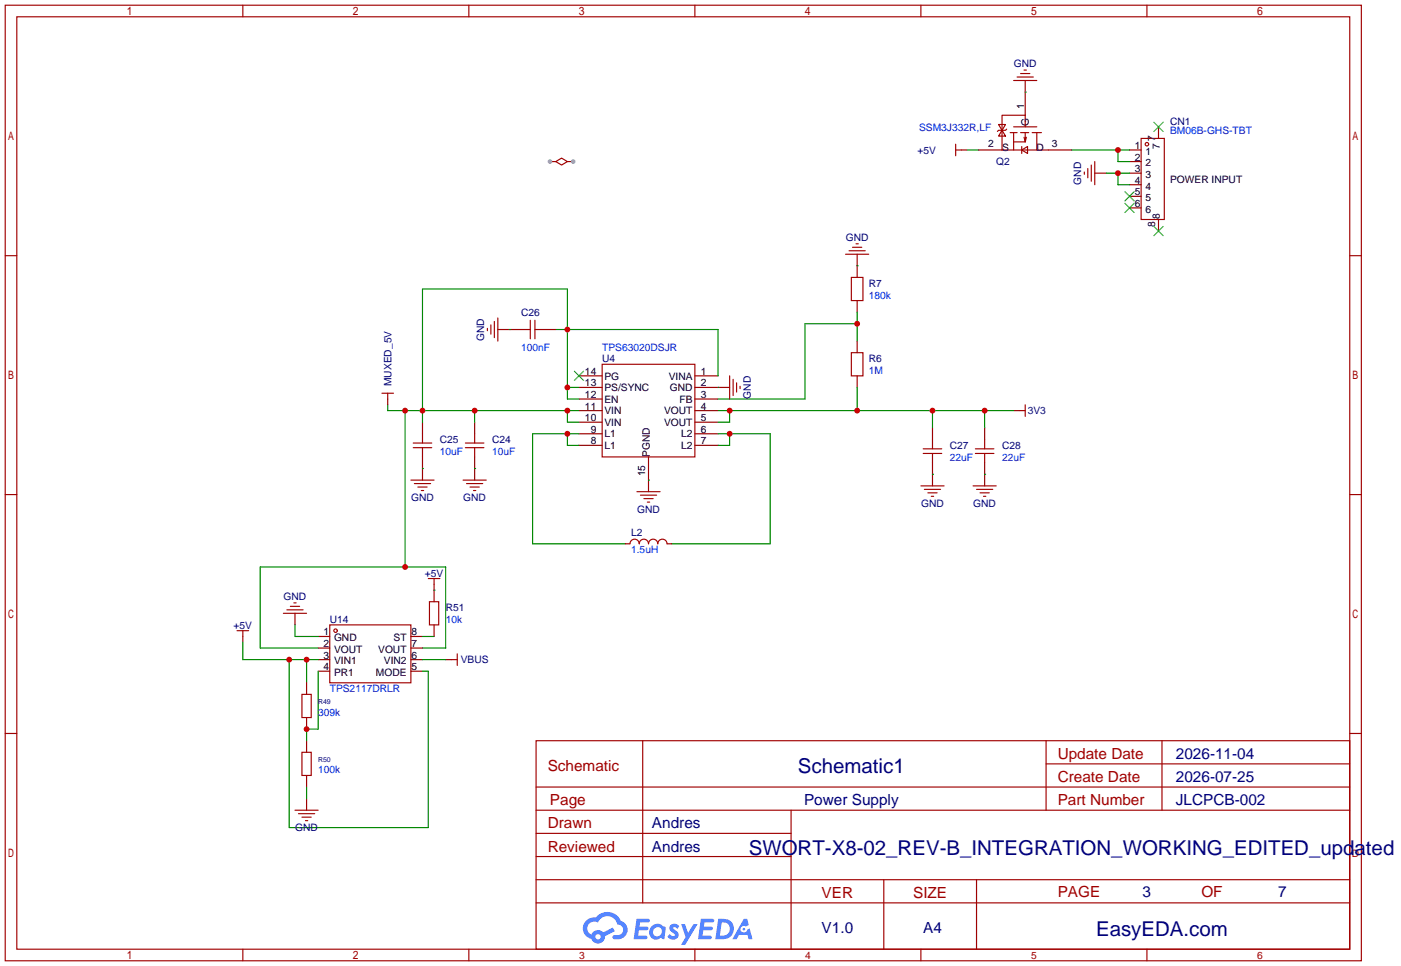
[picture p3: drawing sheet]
<svg xmlns="http://www.w3.org/2000/svg" width="307mm" height="212mm" viewBox="0 0 307 212" stroke-linecap="round" stroke-linejoin="round" font-family="sans-serif">
<g fill="none" stroke="#a10000" stroke-width=".25">
<path d="M1.1 1.1h297.2v209.6h-297.2zM3.7 3.7h292.1v204.5h-292.1zM53.2 1.1v2.6M102.7 1.1v2.6M152.3 1.1v2.6M201.8 1.1v2.6M251.3 1.1v2.6M1.1 56.1h2.6M295.8 56.1h2.5M1.1 108.5h2.6M295.8 108.5h2.5M1.1 160.8h2.6"/>
<path d="M117.5 162.4h178.3v45.8h-178.3zM117.5 177.7h178.3M117.5 172.6h178.3M140.8 162.4v35.6M173.4 177.7v30.5M229.2 162.4v15.3M229.2 167.5h66.6M254.6 162.4v15.3M295.8 160.8h2.5M117.5 182.8h55.9M117.5 198h178.3M117.5 192.9h178.3"/>
<path d="M117.5 187.8h55.9M193.7 192.9v15.3M214 192.9v15.3M53.2 208.2v2.5M102.7 208.2v2.5M152.3 208.2v2.5M201.8 208.2v2.5M251.3 208.2v2.5"/>
</g>
<g fill="#5487ff">
<path d="M147 202.8a1.3 1.3 0 0 1 1.8 .3l-.4 .6a.54 .54 0 0 0-.9-.2l.1 .2a1.28 1.28 0 0 1 .8 2 1.53 1.53 0 0 1-2.2-.3l.6-.6 .7 .5a.31 .31 0 0 0 .4-.3 .31 .31 0 0 0-.3-.3 1.12 1.12 0 0 1-.6-1.9z"/>
<path d="M149.3 202.7h.8l.7 1.9 1.2-1.9h.9l-2.7 4.5h-.9l.9-1.7z"/>
<path d="M139.5 201.5h2.2a.46 .46 0 0 1 .6 .1 .46 .46 0 0 1 .1 .5l-.4 .2h-1.7l-.2 .9h1.7a.4 .4 0 0 1 .3 .4 .4 .4 0 0 1-.4 .4h-1.7l-.2 1.2h1.4a.46 .46 0 0 1 .5 .1 .46 .46 0 0 1 .1 .5l-.3 .2h-2.6z"/>
<path d="M153.6 201.5h2.3a.47 .47 0 0 1 .5 .1 .47 .47 0 0 1 .1 .5l-.4 .2h-1.7l-.2 .9h1.7a.4 .4 0 0 1 .3 .4 .4 .4 0 0 1-.4 .4h-1.7l-.1 1.2h1.3a.46 .46 0 0 1 .5 .1 .46 .46 0 0 1 .1 .5l-.3 .2h-2.6z"/>
<path d="M163 201.5h.7l.4 1.3-.7 .4a.75 .75 0 0 0-1.1 .3 .75 .75 0 0 0 .5 1 .75 .75 0 0 0 1-.6l.5-.3 .6 2.4h-.9l-.2-1h-1.8l-.6 1h-.9z"/>
<path d="M157.4 201.5l-.6 4.5h1.4a2.27 2.27 0 0 0 2.6-2.3 2.27 2.27 0 0 0-2.7-2.2zM158.2 202.3a1.5 1.5 0 0 1 1.8 1.5 1.5 1.5 0 0 1-2 1.4h-.3z"/>
<path d="M142.8 203.1a1.6 1.6 0 0 0-.3 2.3 1.6 1.6 0 0 0 2.3 .2l.8 .4 .3-2.5-.2-.3h-.4a1.58 1.58 0 0 0-2.5-.1zM143.4 203.6a.98 .98 0 0 1 1.6 .5 .98 .98 0 0 1-1 1.2 .94 .94 0 0 1-.9-.6 .94 .94 0 0 1 .3-1.1z"/>
<path d="M128.4 201.9a2.37 2.37 0 0 0 1.2 4 1.54 1.54 0 0 0 1.8 1 1.54 1.54 0 0 0 1.2-1.6l2.1-1.1-.4-.8-2.1 1.1a1.57 1.57 0 0 0-2.6 .4 1.5 1.5 0 0 1-.7-2.1 1.5 1.5 0 0 1 2.1-.5 2.23 2.23 0 0 1 2.3-1.4 2.23 2.23 0 0 1 2 1.8 1.16 1.16 0 0 1 1.3 1.1 1.16 1.16 0 0 1-1.1 1.3h-.7a.47 .47 0 0 0-.6 .3 .47 .47 0 0 0 .4 .6 2.17 2.17 0 0 0 2.6-1 2.17 2.17 0 0 0-.4-2.7l-.8-.4a3.2 3.2 0 0 0-5.4-.7l-1.2 .1zM130.5 205.4a.58 .58 0 0 1 1.1 0 .58 .58 0 0 1-1.1 0z"/>
<circle cx="163" cy="203.8" r=".28"/>
</g>
<g fill="none" stroke="#a10000" stroke-width=".25">
<path d="M250.1 30.4h5v17.7h-5zM132 79.9h20.3v20.3h-20.3zM90 105.3h5.1M90.8 106h3.6M91.6 106.8h2M92.3 107.6h.5M101.5 105.3h5.1M102.2 106h3.6M103 106.8h2M103.8 107.6h.5M139.6 107.8h5.1M140.3 108.6h3.6"/>
<path d="M141.1 109.3h2M141.9 110.1h.5"/>
<circle cx="251.3" cy="31.6" r=".38"/>
</g>
<g fill="none" stroke="#870000" stroke-width=".25">
<path d="M247.5 32.9h2.6M247.5 35.4h2.6M247.5 38h2.6M253.9 27.8v2.6M247.5 40.5h2.6M247.5 43.1h2.6M247.5 45.6h2.6M253.9 48.1v2.6M126.9 82.4h5.1M126.9 85h5.1M126.9 87.5h5.1M126.9 90h5.1"/>
<path d="M126.9 92.6h5.1M126.9 95.1h5.1M126.9 97.7h5.1M152.3 82.4h5.1M152.3 85h5.1M152.3 87.5h5.1M152.3 90h5.1M152.3 92.6h5.1M152.3 95.1h5.1M152.3 97.7h5.1M92.6 102.7v2.6M104 102.7v2.6"/>
<path d="M142.1 100.2v7.6"/>
</g>
<path d="M252.9 26.8l2 2M254.9 26.8l-2 2M246.5 42l2 2.1M246.5 44.6l2 2M248.5 42l-2 2.1M248.5 44.6l-2 2M252.9 49.7l2 2M254.9 49.7l-2 2M125.9 81.4l2 2M127.9 81.4l-2 2" fill="none" stroke="#3c3" stroke-width=".25"/>
<path d="M124.3 95.1v2.6h2.6M126.9 95.1h-10.2v24.2h20.3M142.1 105.3h.1" fill="none" stroke="#008700" stroke-width=".25"/>
<circle cx="124.3" cy="95.1" r=".63" fill="#c00"/>
<path d="M157.4 95.1h11.4v24.2h-21.6M159.9 95.1v2.6h-2.5" fill="none" stroke="#008700" stroke-width=".25"/>
<circle cx="159.9" cy="95.1" r=".63" fill="#c00"/>
<path d="M92.6 92.6v2.5M104 92.6v2.5M222.1 90h1.3M92.6 100.2v2.5M104 100.2v2.5M137 119.3h1M146.2 119.3h1" fill="none" stroke="#870000" stroke-width=".25"/>
<path d="M90.6 98.2h4M90.6 97.2h4M92.6 95.1v2.1M92.6 98.2v2M102 98.2h4M102 97.2h4M104 95.1v2.1M104 98.2v2M223.4 90h1.3M224.7 88.8v2.5M138 119.2a1.02 1.02 0 0 1 1.1-1 1.02 1.02 0 0 1 1 1.1 1.02 1.02 0 0 1 1-1.1 1.02 1.02 0 0 1 1 1.1 1.02 1.02 0 0 1 1-1.1 1.02 1.02 0 0 1 1 1.1 1.02 1.02 0 0 1 1.1-1.1 1.02 1.02 0 0 1 1 1.1" fill="none" stroke="#a10000" stroke-width=".25"/>
<path d="M121.8 72.3h35.6v10.1M85 88.8v1.2h41.9M88.8 90v34.3M104 90v2.6M124.3 90v2.6h2.6M124.3 85h2.6M126.9 87.5h-2.6v-24.1h-31.7v29.2M69.7 142.1h-12.7v-17.8h40.7v17.8h-5.1" fill="none" stroke="#008700" stroke-width=".25"/>
<g fill="#c00">
<circle cx="92.6" cy="90" r=".63"/>
<circle cx="104" cy="90" r=".63"/>
<circle cx="124.3" cy="90" r=".63"/>
<circle cx="124.3" cy="72.3" r=".63"/>
<circle cx="124.3" cy="85" r=".63"/>
<circle cx="88.8" cy="90" r=".63"/>
<circle cx="88.8" cy="124.3" r=".63"/>
</g>
<path d="M212 32.9h2.5M234.8 32.9h12.7M245 32.9v2.5h2.5M92.6 102.7h.1M104 102.7h.1" fill="none" stroke="#008700" stroke-width=".25"/>
<path d="M210.7 32.9h1.3M95.1 129.4v2.6M95.1 137v2.6" fill="none" stroke="#870000" stroke-width=".25"/>
<path d="M209.4 31.6v2.6M209.4 32.9h1.3M94.1 132h2v5h-2z" fill="none" stroke="#a10000" stroke-width=".25"/>
<circle cx="245" cy="32.9" r=".63" fill="#c00"/>
<path d="M224.7 17.7v2.5M239.9 38h2.5" fill="none" stroke="#870000" stroke-width=".25"/>
<path d="M222.1 17.7h5.1M222.9 16.9h3.5M223.6 16.1h2.1M224.4 15.4h.5M237.6 37.7v.5M238.4 37v2M239.1 36.2v3.6M239.9 35.4v5.1" fill="none" stroke="#a10000" stroke-width=".25"/>
<path d="M242.4 38h5.1M245 38v2.5h2.5" fill="none" stroke="#008700" stroke-width=".25"/>
<circle cx="245" cy="38" r=".63" fill="#c00"/>
<path d="M187.8 58.3v2.5M109.1 72.3h5.1M119.3 72.3h2.5M187.8 65.9v2.6M187.8 74.8v2.5M187.8 82.4v2.6M97.7 144.7h1.2" fill="none" stroke="#870000" stroke-width=".25"/>
<path d="M106.8 72v.5M107.6 71.2v2.1M108.3 70.5v3.5M109.1 69.7v5.1M114.2 72.3h2M116.2 70.2v4.1M117.2 70.2v4.1M117.2 72.3h2.1M186.6 77.3h2.5v5.1h-2.5zM186.6 60.8h2.5v5.1h-2.5zM98.9 144.7h1.3M100.2 143.4v2.5" fill="none" stroke="#a10000" stroke-width=".25"/>
<path d="M111.6 72.3h.1M187.8 68.5v6.3M187.8 71h-11.4v16.5h-19" fill="none" stroke="#008700" stroke-width=".25"/>
<circle cx="187.8" cy="71" r=".63" fill="#c00"/>
<path d="M157.4 85h2.5" fill="none" stroke="#870000" stroke-width=".25"/>
<path d="M159.9 82.4v5.1M160.7 83.2v3.5M161.4 83.9v2.1M162.2 84.7v.5" fill="none" stroke="#a10000" stroke-width=".25"/>
<path d="M157.4 85h.1M157.4 90h64.7M159.9 90v2.6h-2.5M187.8 85v5M204.3 90v3.9M215.8 90v3.9" fill="none" stroke="#008700" stroke-width=".25"/>
<g fill="#c00">
<circle cx="159.9" cy="90" r=".63"/>
<circle cx="187.8" cy="90" r=".63"/>
<circle cx="204.3" cy="90" r=".63"/>
<circle cx="215.8" cy="90" r=".63"/>
</g>
<g fill="none" stroke="#870000" stroke-width=".25">
<path d="M214.5 32.9h5.1M224.7 20.2v5.1M229.7 32.9h5.1M187.8 55.8v2.5M85 87.5v1.3M204.3 93.9v2.5M215.8 93.9v2.5M204.3 101.5v5.1M215.8 101.5v5.1M53.2 139.6v1.2M69.7 139.6h2.6M90 139.6h2.6"/>
<path d="M69.7 142.1h2.6M69.7 144.7h2.6M69.7 147.2h2.6M90 142.1h2.6M90 144.7h2.6M90 147.2h2.6"/>
</g>
<g fill="none" stroke="#a10000" stroke-width=".25">
<path d="M218.8 27.3h1.5l-.7 1.3zM219.6 28.6l.7 1.2h-1.5zM220.6 28.3l-.3 .3h-1.5l-.2 .2M221.4 29.1h1.5M222.1 27.8h5.1M222.1 29.1v3.8M223.6 29.1h1.8M223.9 32.9l1.3-.8v1.6zM223.9 32.1v1.6M224.4 30.1l.3 1h-2.6M224.7 29.1v2l.2-1M224.7 27.8v-2.5h-5.1v7.6h10.1"/>
<path d="M226.2 29.1h2M227.2 29.1v3.8M185.3 55.8h5.1M186.1 55h3.5M186.8 54.2h2M187.6 53.5h.5M83.7 86.2h2.5M85 86.2v1.3M202.3 99.4h4.1M202.3 98.4h4.1M204.3 96.4v2M204.3 99.4v2.1"/>
<path d="M213.7 99.4h4.1M213.7 98.4h4.1M215.8 96.4v2M215.8 99.4v2.1M201.8 106.6h5.1M202.6 107.3h3.5M203.3 108.1h2.1M204.1 108.8h.5M213.2 106.6h5.1M214 107.3h3.6M214.8 108.1h2M215.5 108.8h.5"/>
<path d="M51.9 138.3h2.6M53.2 138.3v1.3M72.3 137h17.7v12.7h-17.7z"/>
<circle cx="73.5" cy="138.3" r=".38"/>
</g>
<path d="M224.7 20.2h.1M187.8 58.3h.1M204.3 104h.1M215.8 104h.1M53.2 140.8v3.9h16.5M63.4 144.7v36.8h30.5v-34.3h-1.3M67.2 144.7v5" fill="none" stroke="#008700" stroke-width=".25"/>
<g fill="#c00">
<circle cx="63.4" cy="144.7" r=".63"/>
<circle cx="67.2" cy="144.7" r=".63"/>
</g>
<path d="M64.6 137v2.6h5.1M92.6 139.6h2.5M95.1 129.4h.1M69.7 147.2v12.7h-2.5v2.5M92.6 144.7h5.1M67.2 172.6v2.5" fill="none" stroke="#008700" stroke-width=".25"/>
<path d="M62.1 134.5h5.1M62.9 133.7h3.5M63.6 133h2.1M64.4 132.2h.5M93.9 126.9h2.5M95.1 126.9v1.2M66.2 152.3h2v5.1h-2zM64.6 177.7h5.1M65.4 178.4h3.6M66.2 165h2v5.1h-2zM66.2 179.2h2M66.9 180h.5" fill="none" stroke="#a10000" stroke-width=".25"/>
<path d="M64.6 134.5v2.5M95.1 128.1v1.3M67.2 149.7v2.6M67.2 157.4v2.5M67.2 162.4v2.6M67.2 170.1v2.5M67.2 175.1v2.6" fill="none" stroke="#870000" stroke-width=".25"/>
<circle cx="67.2" cy="159.9" r=".63" fill="#c00"/>
<path d="M124.3 35.4h1.3" fill="none" stroke="#870000" stroke-width=".25"/>
<circle cx="125.6" cy="35.4" r=".51" fill="#999"/>
<path d="M120.5 35.4h1.3" fill="none" stroke="#870000" stroke-width=".25"/>
<circle cx="120.5" cy="35.4" r=".51" fill="#999"/>
<path d="M121.8 35.4l1.3-.7 1.2 .7-1.2 .8z" fill="none" stroke="#a10000" stroke-width=".25"/>
<g font-size="4.5" fill="#000080">
<text x="174.9" y="169.6">Schematic1</text>
<text x="164.1" y="187.4">SWORT-X8-02_REV-B_INTEGRATION_WORKING_EDITED_updated</text>
<text x="240.2" y="205.2">EasyEDA.com</text>
</g>
<g font-size="3.4" fill="#a00000">
<text x="231.8" y="166.4">Update Date</text>
<text x="120" y="169">Schematic</text>
<text x="231.8" y="171.5">Create Date</text>
<text x="120.5" y="176.6">Page</text>
<text x="231.8" y="176.6">Part Number</text>
<text x="120" y="181.7">Drawn</text>
<text x="120" y="186.7">Reviewed</text>
<text x="180.1" y="196.9">VER</text>
<text x="200.1" y="196.9">SIZE</text>
<text x="231.8" y="196.7">PAGE</text>
<text x="263.3" y="196.7">OF</text>
</g>
<g font-size="3.4" fill="#000080">
<text x="257.7" y="166.4">2026-11-04</text>
<text x="257.7" y="171.5">2026-07-25</text>
<text x="176.2" y="176.6">Power Supply</text>
<text x="257.7" y="176.6">JLCPCB-002</text>
<text x="142.9" y="181.7">Andres</text>
<text x="142.9" y="186.7">Andres</text>
<text x="250.4" y="196.7">3</text>
<text x="280.1" y="196.7">7</text>
<text x="180.1" y="204.5">V1.0</text>
<text x="202.3" y="204.5">A4</text>
</g>
<g font-size="2.2" fill="#000080">
<text x="222.2" y="14.7">GND</text>
<text x="256.4" y="27.4">CN1</text>
<text x="201" y="33.7">+5V</text>
<text x="218.3" y="36.3">Q2</text>
<text x="236.9" y="40.5" transform="rotate(-90 236.9 40.5)">GND</text>
<text x="185.3" y="52.8">GND</text>
<text x="190.4" y="62.9">R7</text>
<text x="114.2" y="69.3">C26</text>
<text x="106.1" y="74.8" transform="rotate(-90 106.1 74.8)">GND</text>
<text x="132" y="79.4">U4</text>
<text x="190.4" y="79.4">R6</text>
<text x="85.8" y="84.7" transform="rotate(-90 85.8 84.7)">MUXED_5V</text>
<text x="164.5" y="87.5" transform="rotate(-90 164.5 87.5)">GND</text>
<text x="225.2" y="90.9">3V3</text>
<text x="96.4" y="97.2">C25</text>
<text x="107.8" y="97.2">C24</text>
<text x="208.2" y="98.5">C27</text>
<text x="219.6" y="98.5">C28</text>
<text x="90.1" y="109.9">GND</text>
<text x="101.5" y="109.9">GND</text>
<text x="139.6" y="112.5">GND</text>
<text x="201.9" y="111.2">GND</text>
<text x="213.3" y="111.2">GND</text>
<text x="138.3" y="117.5">L2</text>
<text x="62.2" y="131.5">GND</text>
<text x="93.1" y="126.4">+5V</text>
<text x="51.2" y="137.9">+5V</text>
<text x="72.3" y="136.6">U14</text>
<text x="97.7" y="134">R51</text>
<text x="101" y="145.5">VBUS</text>
<text x="64.7" y="182.3">GND</text>
</g>
<g font-size="2.2" fill="#00f">
<text x="201.4" y="28.6">SSM3J332R,LF</text>
<text x="256.4" y="29.4">BM06B-GHS-TBT</text>
<text x="190.4" y="65.5">180k</text>
<text x="114.2" y="76.9">100nF</text>
<text x="132" y="76.9">TPS63020DSJR</text>
<text x="190.4" y="82">1M</text>
<text x="96.4" y="99.8">10uF</text>
<text x="107.8" y="99.8">10uF</text>
<text x="208.2" y="101">22uF</text>
<text x="219.6" y="101">22uF</text>
<text x="138.3" y="121.3">1.5uH</text>
<text x="97.7" y="136.6">10k</text>
<text x="72.3" y="151.8">TPS2117DRLR</text>
<text x="69.7" y="156.9">309k</text>
<text x="69.7" y="169.6">100k</text>
</g>
<g font-size="2.2">
<text x="224.4" y="24" transform="rotate(-90 224.4 24)">1</text>
<text x="225.5" y="27.5" transform="rotate(-90 225.5 27.5)">G</text>
<text x="216.6" y="32.2">2</text>
<text x="219.6" y="33.2">S</text>
<text x="227.1" y="33.2">D</text>
<text x="230.5" y="32.2">3</text>
<text x="248.7" y="32.7">1</text>
<text x="248.7" y="35.2">2</text>
<text x="251" y="33.9">1</text>
<text x="253.2" y="30.8" transform="rotate(-90 253.2 30.8)">7</text>
<text x="254.2" y="32.6" transform="rotate(-90 254.2 32.6)">7</text>
<text x="248.7" y="37.8">3</text>
<text x="248.7" y="40.3">4</text>
<text x="251" y="36.5">2</text>
<text x="251" y="39">3</text>
<text x="251" y="41.6">4</text>
<text x="256.4" y="40.1">POWER INPUT</text>
<text x="248.7" y="42.8">5</text>
<text x="248.7" y="45.4">6</text>
<text x="251" y="44.1">5</text>
<text x="251" y="46.6">6</text>
<text x="253.2" y="49.9" transform="rotate(-90 253.2 49.9)">8</text>
<text x="254.2" y="48.1" transform="rotate(-90 254.2 48.1)">8</text>
<text x="128.2" y="82.2">14</text>
<text x="132.5" y="83.2">PG</text>
<text x="146.5" y="83.2">VINA</text>
<text x="153.5" y="82.2">1</text>
<text x="128.2" y="89.8">11</text>
<text x="128.2" y="87.3">12</text>
<text x="128.2" y="84.7">13</text>
<text x="132.5" y="88.3">EN</text>
<text x="132.5" y="85.8">PS/SYNC</text>
<text x="146.8" y="85.8">GND</text>
<text x="148.9" y="88.3">FB</text>
<text x="153.5" y="84.7">2</text>
<text x="153.5" y="87.3">3</text>
<text x="153.5" y="89.8">4</text>
<text x="128.2" y="92.4">10</text>
<text x="129.4" y="94.9">9</text>
<text x="132.5" y="95.9">L1</text>
<text x="132.5" y="93.4">VIN</text>
<text x="132.5" y="90.8">VIN</text>
<text x="145.5" y="90.8">VOUT</text>
<text x="145.5" y="93.4">VOUT</text>
<text x="149.3" y="95.9">L2</text>
<text x="153.5" y="92.4">5</text>
<text x="153.5" y="94.9">6</text>
<text x="129.4" y="97.4">8</text>
<text x="132.5" y="98.5">L1</text>
<text x="142.4" y="100.2" transform="rotate(-90 142.4 100.2)">PGND</text>
<text x="149.3" y="98.5">L2</text>
<text x="153.5" y="97.4">7</text>
<text x="141.4" y="104.5" transform="rotate(-90 141.4 104.5)">15</text>
<text x="70.9" y="139.4">1</text>
<text x="70.9" y="141.9">2</text>
<text x="73.2" y="140.6">GND</text>
<text x="73.2" y="143.2">VOUT</text>
<text x="82.9" y="143.2">VOUT</text>
<text x="86.2" y="140.6">ST</text>
<text x="90.2" y="141.9">7</text>
<text x="90.2" y="139.4">8</text>
<text x="70.9" y="144.4">3</text>
<text x="70.9" y="147">4</text>
<text x="73.2" y="145.7">VIN1</text>
<text x="73.2" y="148.2">PR1</text>
<text x="82.4" y="148.2">MODE</text>
<text x="84.1" y="145.7">VIN2</text>
<text x="90.2" y="147">5</text>
<text x="90.2" y="144.4">6</text>
</g>
<g font-size="2.2" fill="#a00000">
<text x="296.2" y="187.9">D</text>
<text x="126.9" y="210.2">3</text>
<text x="176.4" y="210.2">4</text>
<text x="225.9" y="210.2">5</text>
<text x="275.5" y="210.2">6</text>
</g>
<g font-size="1.5" fill="#000080">
<text x="69.7" y="154.4">R49</text>
<text x="69.7" y="167.1">R50</text>
</g>
</svg>
